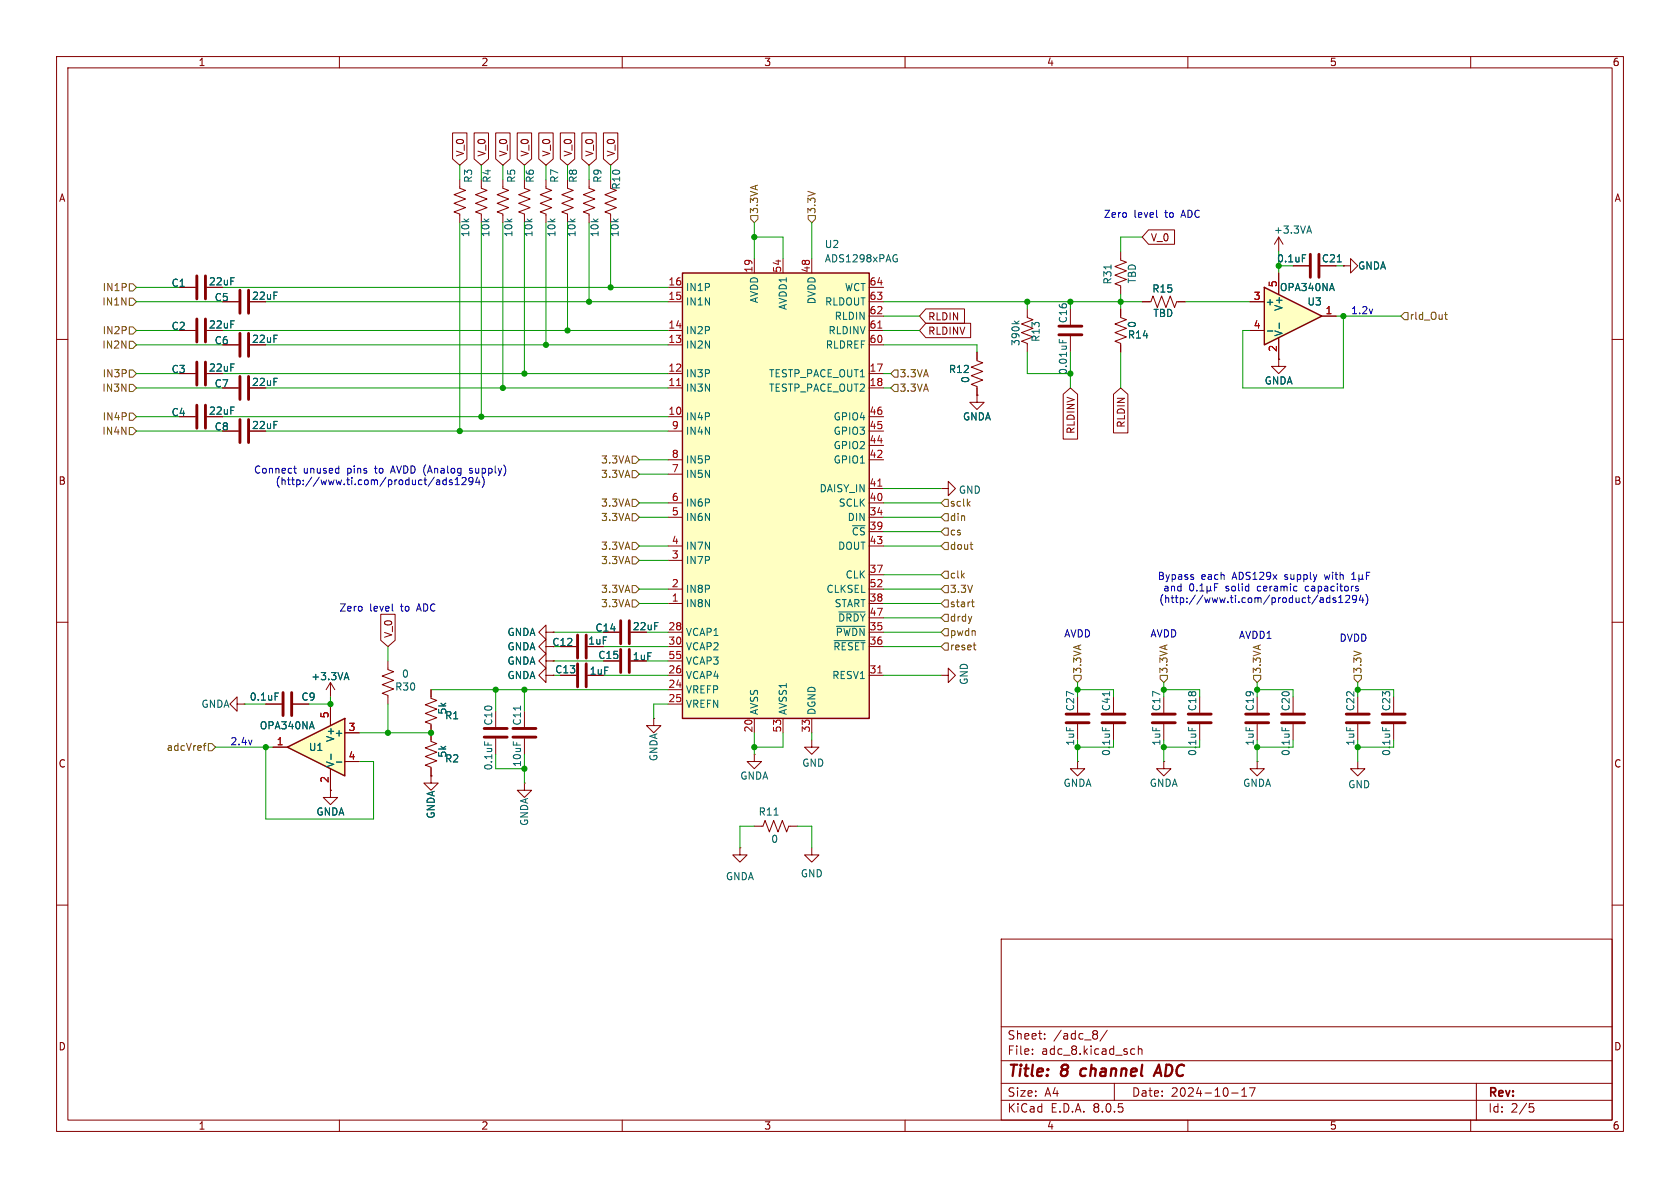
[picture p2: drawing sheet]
<svg xmlns="http://www.w3.org/2000/svg" width="297mm" height="210mm" viewBox="0 0 297 210" stroke-linecap="round" stroke-linejoin="round" font-family="sans-serif">
<g fill="none" stroke="#840000" stroke-width=".18">
<path d="M10 10h277v190h-277zM12 12h273v186h-273zM60 10v2M110 10v2M160 10v2M210 10v2M260 10v2M10 60h2M285 60h2M10 110h2M285 110h2M228.6 128v2.8"/>
<path d="M10 160h2M285 160h2M177 166h108v32h-108zM60 198v2M110 198v2M160 198v2M177 194.5h108M177 191.5h108M177 187.5h108M177 181.5h108M182.5 186.3v.1M182.5 185.5v.1"/>
<path d="M184.7 183.6v.1M184.7 182.8v.1M193.7 182.2l.3 .3-.3 .3 .3 .2v.4l-.3 .3M195.7 182.1l-1.2 2M197 191.5v3M200.2 185.4l.4 .1M200.6 186.3l-.4 .1M201.2 185.5l.3-.1 .3 .1 .1 .9M201.2 184.9v1.5M210 198v2M217.7 193.2h1.2M219.5 193.8h.9"/>
<path d="M219.5 192.7l.5-.4v1.5M220.9 192.3h1l-.7 1.5M260 198v2M261 191.5v6.5M270.4 195.1h.7M270.5 195.7h.4l.3 .3-.2 .5-.5 .1"/>
</g>
<path d="M191.2 189.1l-.2 .7 .3 .4M204 190.2l.9-2 .4 2M204.2 189.6h1" fill="none" stroke="#840000" stroke-width=".4"/>
<path d="M226.6 126.2h4M226.6 127.8h4" fill="none" stroke="#840000" stroke-width=".51"/>
<path d="M226.6 128.6v.6" fill="none" stroke="#006464" stroke-width=".18"/>
<path d="M120.6 48.3h33.1v78.7h-33.1z" fill="#ffffc2"/>
<path d="M120.6 48.3h33.1v78.7h-33.1z" fill="none" stroke="#840000" stroke-width=".25"/>
<g fill="none" stroke="#840000" stroke-width=".18">
<path d="M118.1 58.4h2.5M118.1 53.3h2.5M118.1 50.8h2.5M133.3 45.7v2.6M138.4 45.7v2.6M143.5 45.7v2.6M153.7 58.4h2.5M153.7 53.3h2.5M153.7 50.8h2.5M153.7 55.9h2.5M118.1 73.7h2.5M118.1 68.6h2.5"/>
<path d="M118.1 66h2.5M118.1 61h2.5M118.1 76.2h2.5M153.7 73.7h2.5M153.7 68.6h2.5M153.7 66h2.5M153.7 61h2.5M153.7 78.7h2.5M153.7 76.2h2.5M226.1 63.5v1.3h1.2l-1.2 1.2-1.3-1.2h1.3M226.1 63.5h.1M118.1 99.1h2.5"/>
<path d="M118.1 91.4h2.5M118.1 96.5h2.5M118.1 88.9h2.5M118.1 81.3h2.5M118.1 83.8h2.5M153.7 91.4h2.5M153.7 94h2.5M153.7 96.5h2.5M153.7 88.9h2.5M153.7 86.4h2.5M153.7 81.3h2.5M118.1 106.7h2.5"/>
<path d="M118.1 104.1h2.5M118.1 119.4h2.5M118.1 111.8h2.5M118.1 114.3h2.5M118.1 116.8h2.5M153.7 106.7h2.5M153.7 104.1h2.5M153.7 119.4h2.5M153.7 111.8h2.5M153.7 114.3h2.5M153.7 101.6h2.5M153.7 109.2h2.5"/>
<path d="M118.1 121.9h2.5M118.1 124.5h2.5M133.3 133.4v1.2h1.3l-1.3 1.3-1.2-1.3h1.2M133.3 133.4h.1M133.3 127v2.5M138.4 127v2.5M143.5 127v2.5M190.5 134.6v1.3h1.3l-1.3 1.3-1.3-1.3h1.3M190.5 134.6h.1M190.5 128v2.8M196.8 128v2.8"/>
</g>
<path d="M155.2 58h.7M119.6 68.2h.7M155.2 85.9h.7M155.2 119h.7" fill="none" stroke="#a90000" stroke-width=".18"/>
<path d="M158.3 45l.3 .1M158.4 45.8h.2v.4l-.3 .1M147.4 113.3h5.5M147.9 110.7h5M148.3 108.2h4.6M194.9 128.6v.6M196.2 122.3v.7" fill="none" stroke="#006464" stroke-width=".18"/>
<path d="M188.5 126.2h4M188.5 127.8h4M194.8 126.2h4.1M194.8 127.8h4.1" fill="none" stroke="#840000" stroke-width=".51"/>
<path d="M223.5 50.8l10.2 5.1-10.2 5.1z" fill="#ffffc2"/>
<path d="M223.5 50.8l10.2 5.1-10.2 5.1z" fill="none" stroke="#840000" stroke-width=".25"/>
<g fill="none" stroke="#840000" stroke-width=".18">
<path d="M81.3 31.8v1.5l1 .4-2 .7 2 .8-2 .7 2 .8-2 .8 1 .3v1.6M85.1 31.8v1.5l1 .4-2 .7 2 .8-2 .7 2 .8-2 .8 1 .3v1.6M88.9 31.8v1.5l1 .4-2 .7 2 .8-2 .7 2 .8-2 .8 1 .3v1.6M92.7 31.8v1.5l1 .4-2 .7 2 .8-2 .7 2 .8-2 .8 1 .3v1.6M96.5 31.8v1.5l1 .4-2 .7 2 .8-2 .7 2 .8-2 .8 1 .3v1.6M100.3 31.8v1.5l1 .4-2 .7 2 .8-2 .7 2 .8-2 .8 1 .3v1.6M104.1 31.8v1.5l1.1 .4-2.1 .7 2.1 .8-2.1 .7 2.1 .8-2.1 .8 1 .3v1.6M107.9 33.3l1.1 .4-2.1 .7 2.1 .8-2.1 .7 2.1 .8-2.1 .8 1 .3v1.6M181.6 54.6v1.5l1 .4-2 .8 2 .7-2 .8 2 .8-2 .7 1 .4v1.5M189.2 59.4v2.8M198.1 44.5v1.5l1 .4-2 .7 2 .8-2 .7 2 .8-2 .8 1 .3v1.6M198.1 54.6v1.5l1 .4-2 .8 2 .7-2 .8 2 .8-2 .7 1 .4v1.5"/>
<path d="M201.9 53.3h1.6l.3-1 .8 2.1 .8-2.1 .7 2.1 .8-2.1 .7 2.1 .4-1.1h1.5M221 53.3h2.5M221 58.4h2.5M226.1 41.9v2.6M226.1 48.3v3.8M226.1 59.7v3.8M226.1 41.9l-.8 1.3M226.1 41.9l.7 1.3M228.6 47h2.8M233.7 55.9h2.5M237.5 47h1.3v-1.3l1.2 1.3-1.2 1.3v-1.3M237.5 47h.1"/>
<path d="M172.7 69.9v1.2h1.3l-1.3 1.3-1.3-1.3h1.3M172.7 69.9h.1M172.7 62.2v1.6l1 .3-2 .8 2 .8-2 .7 2 .8-2 .7 1 .4v1.6M166.4 86.4h1.2v-1.3l1.3 1.3-1.3 1.2v-1.2M96.5 116.8v-1.2l-1.3 1.2 1.3 1.3v-1.3h1.3M96.5 114.3v-1.3l-1.3 1.3 1.3 1.3v-1.3h1.3M96.5 111.8v-1.3l-1.3 1.3 1.3 1.2v-1.2h1.3M96.5 119.4v-1.3l-1.3 1.3 1.3 1.3v-1.3h1.3M97.8 116.8h.1M97.8 111.8h.1M99.1 114.3h2.8M106.7 111.8h2.8"/>
<path d="M106.7 116.8h2.8M166.4 119.4h1.2v-1.3l1.3 1.3-1.3 1.3v-1.3M47 124.5h2.8M51.8 124.5h2.8M76.2 137.2v1.2h1.3l-1.3 1.3-1.3-1.3h1.3M76.2 137.2h.1M76.2 121.9v1.5l1 .4-2 .8 2 .7-2 .8 2 .8-2 .7 1 .4v3.1l1 .3-2 .8 2 .8-2 .7 2 .8-2 .8 1 .3v1.6M87.6 130.6v2.8M92.7 138.4v1.3h1.3l-1.3 1.3-1.3-1.3h1.3M92.7 138.4h.1M92.7 130.6v2.8M115.6 127v1.3h1.2l-1.2 1.2-1.3-1.2h1.3"/>
<path d="M115.6 127h.1M143.5 130.8v1.3h1.3l-1.3 1.3-1.3-1.3h1.3M205.7 134.6v1.3h1.3l-1.3 1.3-1.2-1.3h1.2M205.7 134.6h.1M205.7 128v2.8M212.1 128v2.8M222.2 134.6v1.3h1.3l-1.3 1.3-1.2-1.3h1.2M222.2 134.6h.1M222.2 128v2.8M240 134.6v1.3h1.3l-1.3 1.3-1.2-1.3h1.2M240 128v2.8M246.4 128v2.8"/>
<path d="M130.8 149.9v1.2h1.3l-1.3 1.3-1.3-1.3h1.3M130.8 149.9h.1M133.3 146.1h1.6l.4-1.1 .7 2.1 .8-2.1 .7 2.1 .8-2.1 .8 2.1 .3-1h1.6M143.5 149.9v1.2h1.3l-1.3 1.3-1.3-1.3h1.3"/>
</g>
<g fill="none" stroke="#006464" stroke-width=".18">
<path d="M231.4 39.9l.5 1.3M179.3 56.7l.5 .5M180.2 56.7l-.5 .4M187.3 60v.6M196.4 46.8v.8M224 58.5h1M226.2 57.1v1M230.2 45h.6M231.1 40.9h.6M236.4 46.3h.7M187.9 60.2v.4M48.6 122.5h.6"/>
<path d="M85.7 131.1v.6M92 124.8v.7M210.1 128.6v.6M244.4 128.6v.6M136.8 144.1h.8"/>
</g>
<g fill="none" stroke="#840000" stroke-width=".51">
<path d="M187.2 57.7h4.1M187.2 59.2h4.1M231.6 45v4M233.2 45v4M102.1 112.3v4M102.1 117.3v4.1M103.6 112.3v4M103.6 117.3v4.1M109.7 109.7v4.1M109.7 114.8v4.1M111.3 109.7v4.1M111.3 114.8v4.1"/>
<path d="M50 122.4v4.1M51.6 122.4v4.1M85.6 128.8h4.1M85.6 130.3h4.1M90.7 128.8h4M90.7 130.3h4M203.7 126.2h4.1M203.7 127.8h4.1M210.1 126.2h4M210.1 127.8h4M220.2 126.2h4.1M220.2 127.8h4.1"/>
<path d="M238 126.2h4.1M238 127.8h4.1M244.3 126.2h4.1M244.3 127.8h4.1"/>
</g>
<path d="M50.8 132.1l10.2-5.1v10.2z" fill="#ffffc2"/>
<path d="M50.8 132.1l10.2-5.1v10.2z" fill="none" stroke="#840000" stroke-width=".25"/>
<g fill="none" stroke="#840000" stroke-width=".18">
<path d="M80 23.5h2.6v4.6l-1.3 1.1-1.3-1.1zM83.8 23.5h2.6v4.6l-1.3 1.1-1.3-1.1zM87.6 23.5h2.6v4.6l-1.3 1.1-1.3-1.1zM91.4 23.5h2.6v4.6l-1.3 1.1-1.3-1.1zM95.2 23.5h2.6v4.6l-1.3 1.1-1.3-1.1zM99.1 23.5h2.5v4.6l-1.3 1.1-1.2-1.1zM102.9 23.5h2.5v4.6l-1.3 1.1-1.2-1.1zM106.7 23.5h2.5v4.6l-1.3 1.1-1.2-1.1zM31.7 58.4h2.8M31.7 50.8h2.8M39.4 53.3h2.8M163.7 57.1h7.9v2.6h-7.9l-1.1-1.3z"/>
<path d="M163.7 54.6h6.8v2.6h-6.8l-1.1-1.3zM198.1 54.6v1.3M201.9 53.3h1.3M203 40.6h4.6v2.6h-4.6l-1.1-1.3zM208.3 53.3h1.2M221 53.3h2.5M221 58.4h2.5M226.1 48.3v3.8M226.1 59.7v3.8M228.6 47h2.8M233.7 55.9h2.5M237.5 47h.1"/>
<path d="M31.7 73.7h2.8M31.7 66h2.8M39.4 61h2.8M39.4 68.6h2.8M39.4 76.2h2.8M172.7 69.9h.1M172.7 62.2v1.3M172.7 68.6v1.3M188 69.7l1.2-1.1 1.3 1.1v7.9h-2.5zM196.8 69.7l1.3-1.1 1.3 1.1v6.8h-2.6zM198.1 61v1.2M226.1 63.5h.1"/>
<path d="M67.3 108.6h2.6v4.6l-1.3 1.1-1.3-1.1zM68.6 116.8v1.6l1 .3-2 .8 2 .8-2 .7 2 .8-2 .8 1 .3v1.6M97.8 116.8h.1M97.8 111.8h.1M99.1 114.3h2.8M106.7 111.8h2.8M106.7 116.8h2.8M41.9 124.5v-1.3l-1.3 1.3 1.3 1.2v-1.2h1.3M43.2 124.5h.1M47 124.5h2.8M48.3 132.1h2.5M51.8 124.5h2.8"/>
<path d="M58.4 139.7v1.3h1.3l-1.3 1.2-1.3-1.2h1.3M58.4 139.7h.1M58.4 120.7v2.5M58.4 124.5v3.8M58.4 135.9v3.8M58.4 120.7l-.7 1.2M58.4 120.7l.8 1.2M61 129.5h2.5M61 134.6h2.5M76.2 137.2h.1M76.2 121.9v1.3M76.2 128.3v2.5"/>
<path d="M76.2 135.9v1.3"/>
</g>
<path d="M224 58.5h1M226.2 57.1v1M230.2 45h.6M236.4 46.3h.7M61 119.8h.6M61.3 118.9l.4 1.3M48.6 122.5h.6M58.5 133.3v1M59.5 134.7h.9" fill="none" stroke="#006464" stroke-width=".18"/>
<g fill="none" stroke="#840000" stroke-width=".51">
<path d="M34.8 48.8v4M34.8 56.4v4.1M36.3 48.8v4M36.3 56.4v4.1M42.4 51.3v4.1M42.4 58.9v4.1M43.9 51.3v4.1M43.9 58.9v4.1M34.8 64v4.1M34.8 71.6v4.1M36.3 64v4.1M36.3 71.6v4.1"/>
<path d="M42.4 66.5v4.1M42.4 74.2v4M43.9 66.5v4.1M43.9 74.2v4"/>
</g>
<g fill="none" stroke="#725600" stroke-width=".18">
<path d="M132.7 38.1h1.3v.6l-.7 .7-.6-.7zM142.9 38.1h1.2v.6l-.6 .7-.6-.7zM22.9 50.2h.6l.6 .6-.6 .6h-.6zM22.9 52.7h.6l.6 .6-.6 .7h-.6zM22.9 57.8h.6l.6 .6-.6 .7h-.6zM247.6 55.9l.7-.7h.6v1.3h-.6zM255.4 55.6h.5M255.6 55.2v1.1l.3 .2M22.9 75.6h.6l.6 .6-.6 .6h-.6zM22.9 67.9h.6l.6 .7-.6 .6h-.6zM22.9 65.4h.6l.6 .6-.6 .7h-.6zM22.9 73h.6l.6 .7-.6 .6h-.6z"/>
<path d="M22.9 60.3h.6l.6 .7-.6 .6h-.6zM157.5 68.6l.6-.7h.6v1.3h-.6zM157.5 66l.6-.6h.6v1.3h-.6zM111.8 88.3h.6l.6 .6-.6 .6h-.6zM111.8 80.6h.6l.6 .7-.6 .6h-.6zM111.8 95.9h.6l.6 .6-.6 .7h-.6zM111.8 83.2h.6l.6 .6-.6 .7h-.6zM111.8 98.4h.6l.6 .7-.6 .6h-.6zM111.8 90.8h.6l.6 .6-.6 .7h-.6zM166.4 91.4l.6-.6h.6v1.3h-.6zM167 93.3h.6v1.3h-.6l-.6-.6zM167 95.9h.6v1.3h-.6l-.6-.7z"/>
<path d="M167 88.3h.6v1.2h-.6l-.6-.6zM171.1 89l.4 .5M171.5 96.3h.5M171.5 88.6l-.5 .5M171.7 97l.3 .1M111.8 103.5h.6l.6 .6-.6 .7h-.6zM111.8 106h.6l.6 .7-.6 .6h-.6zM166.4 114.3l.6-.6h.6v1.2h-.6zM166.4 104.1l.6-.6h.6v1.3h-.6zM167 111.1h.6v1.3h-.6l-.6-.6zM167 108.6h.6v1.3h-.6l-.6-.7zM167 101h.6v1.2h-.6l-.6-.6z"/>
<path d="M167 106h.6v1.3h-.6l-.6-.6zM171.7 106.4h.5M171.9 106v1.1l.3 .2M172 114h.5M172.3 114.8l.2 .1M189.9 119.4h1.2v.6l-.6 .7-.6-.7zM205.1 119.4h1.3v.6l-.7 .7-.6-.7zM221.6 119.4h1.3v.6l-.7 .7-.6-.7zM239.4 119.4h1.3v.6l-.7 .7-.6-.7zM35.9 131.8h.5M36.4 131.4l-.3 .2v1.1M36.8 131.4h.7l.6 .7-.6 .6h-.7z"/>
</g>
<g fill="none" stroke="#0000c2" stroke-width=".18">
<path d="M204.5 38.4h.1M51.9 82.8h.5M52.1 82.4v1.1l.3 .1M77.7 84.9v.8M77.7 85.6l-.4 .1M77.7 85.1l-.4 .1M78.4 84.9l-.1 .2v.5l.2 .1 .4-.1M78.9 84.4v1.3M79.5 84.9v.3l.4 .1 .1 .2-.2 .2-.4-.1M80.5 85.7h.7M80.8 84.4v1.3M81.9 84.4l.4 .1 .1 .3-.8 .9h.8"/>
<path d="M83 83.6h.4M83.4 82.8l-.4 .2 .1 .2h.3M83.4 84.4l-.5 .1v.5l.2 .2h.3l.2-.2M83.6 84.7a.84 .84 0 0 1-.4 1h-.2M84.4 84.3l-.3 1h.8M84.7 84.8v.9M85.5 84.8v.8l-.3 .6M69.4 108h.1M210.9 102l.1 .2-.1 .2M210.9 101.6h.1M210.9 103.3a.69 .69 0 0 1-.3 1.2l-.2-.3-.1-.5M211.6 104.3v.2"/>
<path d="M212.1 104.5h.7M212.1 103.6l.4-.4v1.3M213.4 104.3l.2 .2h.2l.2-.2M213.4 103.6v1.3M214 104.3l.2 .2M214 103.6v.7M214.7 103.8h.4M214.7 103.2v1.3M233.9 105.7l.1 .8M234 106.5h-.5M234 106h-.5M234.6 105.7l-.1 .2 .1 .5 .1 .1h.4"/>
<path d="M235.1 105.2v1.3M235.7 105.7v.3l.4 .2 .1 .1-.2 .2h-.4M236.7 106.5h.7M237 105.2v1.3M238.6 105.6l-.8 .9h.8M239 102.4h.7M239 101.5l.3-.3v1.2M239.1 105.5v.3l.2 .2h.3l.2-.2M239.8 104l.3 .1 .1 .2-.2 .2h-.2M239.8 103.6l.3 .1M239.8 105.5a.84 .84 0 0 1-.3 1h-.3M240.2 102.2l.2 .2h.3l.1-.2"/>
<path d="M240.2 101.6v1.2M240.6 105.2l-.3 .9h.8M240.8 102.2l.2 .2M240.8 101.6v.6M240.9 105.7v.8M241.5 105.1a1.46 1.46 0 0 1 0 1.9M241.6 101.8h.4M242.2 101.2h-.6v1.2"/>
</g>
<g fill="none" stroke="#009600" stroke-width=".18">
<path d="M81.3 29.2v2.6M81.3 39.4v36.8M85.1 29.2v2.6M85.1 39.4v34.3M88.9 29.2v2.6M88.9 39.4v29.2M92.7 29.2v2.6M92.7 39.4v26.6M96.5 29.2v2.6M96.5 39.4v21.6M100.3 29.2v2.6M100.3 39.4v19"/>
<path d="M104.1 29.2v2.6M104.1 39.4v13.9M107.9 29.2v2.6M107.9 39.4v11.4M133.3 39.4v6.3M143.5 39.4v6.3M24.1 53.3h15.3M24.1 58.4h7.6M24.1 50.8h7.6M39.4 58.4h78.7M39.4 50.8h78.7M47 53.3h71.1"/>
<path d="M133.3 41.9h5.1v3.8M156.2 53.3h45.7M156.2 55.9h6.4M156.2 58.4h6.4M181.6 53.3v1.3M189.2 53.3v1.3M198.1 52.1v2.5M201.9 41.9h-3.8v2.6M209.5 53.3h11.5M226.1 44.5v3.8M236.2 55.9h11.4M236.2 47h1.3"/>
<path d="M237.5 55.9v12.7h-17.8v-10.2h1.3M24.1 66h7.6M24.1 68.6h15.3M24.1 61h15.3M24.1 73.7h7.6M24.1 76.2h15.3M39.4 66h78.7M39.4 73.7h78.7M47 68.6h71.1M47 61h71.1M47 76.2h71.1M156.2 66h1.3"/>
<path d="M156.2 68.6h1.3M156.2 61h16.5v1.2M181.6 62.2v3.8h7.6M189.2 62.2v6.4M198.1 62.2v6.4M113 83.8h5.1M113 81.3h5.1M113 96.5h5.1M113 88.9h5.1M113 91.4h5.1M113 99.1h5.1M156.2 96.5h10.2"/>
<path d="M156.2 88.9h10.2M156.2 91.4h10.2M156.2 94h10.2M156.2 86.4h10.2M68.6 114.3v2.5M97.8 111.8h8.9M97.8 116.8h8.9M106.7 119.4h11.4M106.7 114.3h11.4M113 106.7h5.1M113 104.1h5.1M114.3 111.8h3.8"/>
<path d="M114.3 116.8h3.8M156.2 111.8h10.2M156.2 106.7h10.2M156.2 119.4h10.2M156.2 114.3h10.2M156.2 104.1h10.2M156.2 109.2h10.2M156.2 101.6h10.2M38.1 132.1h10.2M43.2 124.5h3.8M47 132.1v12.7h19v-10.2h-2.5M58.4 123.2v1.3h-3.8"/>
<path d="M63.5 129.5h12.7M68.6 124.5v5M76.2 121.9h41.9M87.6 135.9h5.1v2.5M87.6 121.9v3.8M92.7 121.9v3.8M118.1 124.5h-2.5v2.5M133.3 129.5v3.9M138.4 129.5v2.6h-5.1M143.5 129.5v1.3M190.5 121.9h6.3v1.3M190.5 120.7v2.5"/>
<path d="M196.8 132.1h-6.3v2.5M205.7 121.9h6.4v1.3M205.7 120.7v2.5M212.1 132.1h-6.4v2.5M222.2 121.9h6.4v1.3M222.2 120.7v2.5M228.6 132.1h-6.4v2.5M240 121.9h6.4v1.3M240 120.7v2.5M246.4 132.1h-6.4v2.5M133.3 146.1h-2.5v3.8M141 146.1h2.5v3.8"/>
</g>
<g fill="#009600" stroke="#009600" stroke-width=".18">
<circle cx="190.5" cy="132.1" r=".46"/>
<circle cx="205.7" cy="132.1" r=".46"/>
<circle cx="205.7" cy="121.9" r=".46"/>
<circle cx="190.5" cy="121.9" r=".46"/>
<circle cx="181.6" cy="53.3" r=".46"/>
<circle cx="189.2" cy="53.3" r=".46"/>
<circle cx="237.5" cy="55.9" r=".46"/>
<circle cx="189.2" cy="66" r=".46"/>
<circle cx="226.1" cy="47" r=".46"/>
<circle cx="198.1" cy="53.3" r=".46"/>
<circle cx="107.9" cy="50.8" r=".46"/>
<circle cx="104.1" cy="53.3" r=".46"/>
<circle cx="133.3" cy="41.9" r=".46"/>
<circle cx="100.3" cy="58.4" r=".46"/>
<circle cx="222.2" cy="121.9" r=".46"/>
<circle cx="240" cy="132.1" r=".46"/>
<circle cx="222.2" cy="132.1" r=".46"/>
<circle cx="240" cy="121.9" r=".46"/>
<circle cx="96.5" cy="61" r=".46"/>
<circle cx="92.7" cy="66" r=".46"/>
<circle cx="88.9" cy="68.6" r=".46"/>
<circle cx="92.7" cy="135.9" r=".46"/>
<circle cx="133.3" cy="132.1" r=".46"/>
<circle cx="68.6" cy="129.5" r=".46"/>
<circle cx="76.2" cy="129.5" r=".46"/>
<circle cx="87.6" cy="121.9" r=".46"/>
<circle cx="92.7" cy="121.9" r=".46"/>
<circle cx="47" cy="132.1" r=".46"/>
<circle cx="58.4" cy="124.5" r=".46"/>
<circle cx="81.3" cy="76.2" r=".46"/>
<circle cx="85.1" cy="73.7" r=".46"/>
</g>
<g font-size="2.8" fill="#840000">
<text x="178" y="190.9">Title:</text>
<text x="187.7" y="190.9">8</text>
<text x="191.9" y="190.9">channel</text>
<text x="205.9" y="190.9">ADC</text>
</g>
<g font-size="2.1" fill="#840000">
<text x="178" y="184">Sheet:</text>
<text x="186.2" y="184">/adc_8/</text>
<text x="178" y="186.7">File:</text>
<text x="184.1" y="186.7">adc_8.kicad_sch</text>
<text x="178" y="196.9">KiCad</text>
<text x="178" y="194.1">Size:</text>
<text x="184.7" y="194.1">A4</text>
<text x="185.7" y="196.9">E.D.A.</text>
<text x="193.3" y="196.9">8.0.5</text>
<text x="200" y="194.1">Date:</text>
<text x="207" y="194.1">2024-10-17</text>
<text x="263" y="194.3">Rev:</text>
<text x="263" y="196.9">Id:</text>
<text x="267.1" y="196.9">2/5</text>
</g>
<g font-size="1.8" fill="#840000">
<text x="35" y="11.9">1</text>
<text x="85" y="11.9">2</text>
<text x="135" y="11.9">3</text>
<text x="185" y="11.9">4</text>
<text x="235" y="11.9">5</text>
<text x="285" y="11.9">6</text>
<text x="82.2" y="27.8" transform="rotate(-90 82.2 27.8)">V_0</text>
<text x="86" y="27.8" transform="rotate(-90 86 27.8)">V_0</text>
<text x="89.9" y="27.8" transform="rotate(-90 89.9 27.8)">V_0</text>
<text x="93.7" y="27.8" transform="rotate(-90 93.7 27.8)">V_0</text>
<text x="97.5" y="27.8" transform="rotate(-90 97.5 27.8)">V_0</text>
<text x="101.3" y="27.8" transform="rotate(-90 101.3 27.8)">V_0</text>
<text x="105.1" y="27.8" transform="rotate(-90 105.1 27.8)">V_0</text>
<text x="108.9" y="27.8" transform="rotate(-90 108.9 27.8)">V_0</text>
<text x="10.3" y="35.9">A</text>
<text x="285.3" y="35.9">A</text>
<text x="203.4" y="42.9">V_0</text>
<text x="233.6" y="46.6">C21</text>
<text x="36.8" y="50.6">22uF</text>
<text x="44.5" y="53.2">22uF</text>
<text x="36.8" y="58.3">22uF</text>
<text x="164" y="59.4">RLDINV</text>
<text x="164" y="56.8">RLDIN</text>
<text x="36.8" y="65.9">22uF</text>
<text x="44.5" y="60.8">22uF</text>
<text x="44.5" y="68.4">22uF</text>
<text x="36.8" y="73.5">22uF</text>
<text x="44.5" y="76">22uF</text>
<text x="190.2" y="76.8" transform="rotate(-90 190.2 76.8)">RLDINV</text>
<text x="199.1" y="75.7" transform="rotate(-90 199.1 75.7)">RLDIN</text>
<text x="10.3" y="85.9">B</text>
<text x="285.3" y="85.9">B</text>
<text x="69.5" y="112.9" transform="rotate(-90 69.5 112.9)">V_0</text>
<text x="111.8" y="111.6">22uF</text>
<text x="98.1" y="119.2">C13</text>
<text x="103.9" y="114.1">1uF</text>
<text x="104.1" y="119.5">1uF</text>
<text x="111.8" y="116.9">1uF</text>
<text x="10.3" y="135.9">C</text>
<text x="285.3" y="135.9">C</text>
<text x="10.3" y="185.9">D</text>
<text x="285.3" y="185.9">D</text>
<text x="35" y="199.9">1</text>
<text x="85" y="199.9">2</text>
<text x="135" y="199.9">3</text>
<text x="185" y="199.9">4</text>
<text x="235" y="199.9">5</text>
<text x="285" y="199.9">6</text>
</g>
<g font-size="1.8" fill="#006464">
<text x="83.7" y="32.4" transform="rotate(-90 83.7 32.4)">R3</text>
<text x="87" y="32.4" transform="rotate(-90 87 32.4)">R4</text>
<text x="91.3" y="32.4" transform="rotate(-90 91.3 32.4)">R5</text>
<text x="94.6" y="32.4" transform="rotate(-90 94.6 32.4)">R6</text>
<text x="98.9" y="32.4" transform="rotate(-90 98.9 32.4)">R7</text>
<text x="102.2" y="32.4" transform="rotate(-90 102.2 32.4)">R8</text>
<text x="106.5" y="32.4" transform="rotate(-90 106.5 32.4)">R9</text>
<text x="109.8" y="33.6" transform="rotate(-90 109.8 33.6)">R10</text>
<text x="225.1" y="41.5">+3.3VA</text>
<text x="83.2" y="42" transform="rotate(-90 83.2 42)">10k</text>
<text x="86.7" y="42" transform="rotate(-90 86.7 42)">10k</text>
<text x="90.8" y="42" transform="rotate(-90 90.8 42)">10k</text>
<text x="94.3" y="42" transform="rotate(-90 94.3 42)">10k</text>
<text x="98.4" y="42" transform="rotate(-90 98.4 42)">10k</text>
<text x="102" y="42" transform="rotate(-90 102 42)">10k</text>
<text x="106" y="42" transform="rotate(-90 106 42)">10k</text>
<text x="109.6" y="42" transform="rotate(-90 109.6 42)">10k</text>
<text x="145.7" y="44">U2</text>
<text x="145.7" y="46.6">ADS1298xPAG</text>
<text x="225.7" y="46.6">0.1uF</text>
<text x="240" y="47.9">GNDA</text>
<text x="30.2" y="50.9">C1</text>
<text x="37.9" y="53.4">C5</text>
<text x="121.2" y="51.7">IN1P</text>
<text x="134.2" y="53.7" transform="rotate(-90 134.2 53.7)">AVDD</text>
<text x="144.4" y="53.9" transform="rotate(-90 144.4 53.9)">DVDD</text>
<text x="149.3" y="51.7">WCT</text>
<text x="196.7" y="50.4" transform="rotate(-90 196.7 50.4)">R31</text>
<text x="201" y="50.2" transform="rotate(-90 201 50.2)">TBD</text>
<text x="203.6" y="51.9">R15</text>
<text x="226.2" y="51.7">OPA340NA</text>
<text x="30.2" y="58.5">C2</text>
<text x="121.2" y="59.3">IN2P</text>
<text x="121.2" y="54.2">IN1N</text>
<text x="139.3" y="54.9" transform="rotate(-90 139.3 54.9)">AVDD1</text>
<text x="145.8" y="54.2">RLDOUT</text>
<text x="146.4" y="59.3">RLDINV</text>
<text x="147.5" y="56.7">RLDIN</text>
<text x="188.8" y="57.2" transform="rotate(-90 188.8 57.2)">C16</text>
<text x="201" y="58.1" transform="rotate(-90 201 58.1)">0</text>
<text x="203.8" y="56.2">TBD</text>
<text x="223.6" y="54.2">+</text>
<text x="226.9" y="59.6" transform="rotate(-90 226.9 59.6)">V-</text>
<text x="226.9" y="55.1" transform="rotate(-90 226.9 55.1)">V+</text>
<text x="231" y="54.2">U3</text>
<text x="37.9" y="61.1">C6</text>
<text x="121.2" y="61.8">IN2N</text>
<text x="145.9" y="61.8">RLDREF</text>
<text x="180.4" y="61.3" transform="rotate(-90 180.4 61.3)">390k</text>
<text x="184" y="60.5" transform="rotate(-90 184 60.5)">R13</text>
<text x="199.3" y="60">R14</text>
<text x="30.2" y="66.1">C3</text>
<text x="37.9" y="68.7">C7</text>
<text x="121.2" y="69.4">IN3N</text>
<text x="121.2" y="66.9">IN3P</text>
<text x="135.8" y="66.9">TESTP_PACE_OUT1</text>
<text x="135.8" y="69.4">TESTP_PACE_OUT2</text>
<text x="167.6" y="66.1">R12</text>
<text x="171.6" y="67.8" transform="rotate(-90 171.6 67.8)">0</text>
<text x="188.8" y="66.4" transform="rotate(-90 188.8 66.4)">0.01uF</text>
<text x="223.5" y="68.2">GNDA</text>
<text x="30.2" y="73.8">C4</text>
<text x="37.9" y="76.3">C8</text>
<text x="121.2" y="74.5">IN4P</text>
<text x="121.2" y="77.1">IN4N</text>
<text x="147.3" y="77.1">GPIO3</text>
<text x="147.3" y="74.5">GPIO4</text>
<text x="170.1" y="74.5">GNDA</text>
<text x="121.2" y="82.1">IN5P</text>
<text x="147.3" y="82.1">GPIO1</text>
<text x="147.3" y="79.6">GPIO2</text>
<text x="121.2" y="89.8">IN6P</text>
<text x="121.2" y="84.7">IN5N</text>
<text x="144.8" y="87.2">DAISY_IN</text>
<text x="148.2" y="89.8">SCLK</text>
<text x="169.4" y="87.5">GND</text>
<text x="121.2" y="92.3">IN6N</text>
<text x="149.8" y="92.3">DIN</text>
<text x="150.5" y="94.8">~{CS}</text>
<text x="121.2" y="99.9">IN7P</text>
<text x="121.2" y="97.4">IN7N</text>
<text x="148.1" y="97.4">DOUT</text>
<text x="121.2" y="107.5">IN8N</text>
<text x="121.2" y="105">IN8P</text>
<text x="146" y="105">CLKSEL</text>
<text x="147.5" y="107.5">START</text>
<text x="149.4" y="102.5">CLK</text>
<text x="89.6" y="112.6">GNDA</text>
<text x="105.2" y="111.9">C14</text>
<text x="121.2" y="112.6">VCAP1</text>
<text x="147.6" y="112.6">~{PWDN}</text>
<text x="148.1" y="110.1">~{DRDY}</text>
<text x="71" y="120">0</text>
<text x="89.6" y="117.7">GNDA</text>
<text x="89.6" y="115.2">GNDA</text>
<text x="97.5" y="114.4">C12</text>
<text x="105.7" y="116.7">C15</text>
<text x="121.2" y="115.2">VCAP2</text>
<text x="121.2" y="117.7">VCAP3</text>
<text x="147.2" y="115.2">~{RESET}</text>
<text x="35.5" y="125.3">GNDA</text>
<text x="44.1" y="124.1">0.1uF</text>
<text x="53.2" y="124.1">C9</text>
<text x="54.9" y="120.4">+3.3VA</text>
<text x="69.8" y="122.3">R30</text>
<text x="89.6" y="120.2">GNDA</text>
<text x="121.2" y="122.8">VREFP</text>
<text x="121.2" y="125.3">VREFN</text>
<text x="121.2" y="120.2">VCAP4</text>
<text x="147" y="120.2">RESV1</text>
<text x="171.3" y="121.2" transform="rotate(-90 171.3 121.2)">GND</text>
<text x="190.1" y="125.8" transform="rotate(-90 190.1 125.8)">C27</text>
<text x="196.4" y="125.8" transform="rotate(-90 196.4 125.8)">C41</text>
<text x="205.3" y="125.8" transform="rotate(-90 205.3 125.8)">C17</text>
<text x="211.7" y="125.8" transform="rotate(-90 211.7 125.8)">C18</text>
<text x="221.8" y="125.8" transform="rotate(-90 221.8 125.8)">C19</text>
<text x="228.2" y="125.8" transform="rotate(-90 228.2 125.8)">C20</text>
<text x="239.6" y="125.8" transform="rotate(-90 239.6 125.8)">C22</text>
<text x="246" y="125.8" transform="rotate(-90 246 125.8)">C23</text>
<text x="45.8" y="129.1">OPA340NA</text>
<text x="59.1" y="130.4">+</text>
<text x="59.3" y="131.3" transform="rotate(-90 59.3 131.3)">V+</text>
<text x="78.6" y="127.4">R1</text>
<text x="79.1" y="126.4" transform="rotate(-90 79.1 126.4)">5k</text>
<text x="87.2" y="128.4" transform="rotate(-90 87.2 128.4)">C10</text>
<text x="92.3" y="128.4" transform="rotate(-90 92.3 128.4)">C11</text>
<text x="134.2" y="126.5" transform="rotate(-90 134.2 126.5)">AVSS</text>
<text x="139.3" y="126.5" transform="rotate(-90 139.3 126.5)">AVSS1</text>
<text x="144.4" y="126.5" transform="rotate(-90 144.4 126.5)">DGND</text>
<text x="54.5" y="132.9">U1</text>
<text x="59.3" y="135.8" transform="rotate(-90 59.3 135.8)">V-</text>
<text x="78.6" y="135">R2</text>
<text x="79.1" y="134" transform="rotate(-90 79.1 134)">5k</text>
<text x="116.4" y="134.7" transform="rotate(-90 116.4 134.7)">GNDA</text>
<text x="141.7" y="135.7">GND</text>
<text x="130.8" y="138">GNDA</text>
<text x="187.9" y="139.3">GNDA</text>
<text x="203.2" y="139.3">GNDA</text>
<text x="219.7" y="139.3">GNDA</text>
<text x="238.2" y="139.5">GND</text>
<text x="55.8" y="144.4">GNDA</text>
<text x="77.1" y="144.8" transform="rotate(-90 77.1 144.8)">GNDA</text>
<text x="93.6" y="146.1" transform="rotate(-90 93.6 146.1)">GNDA</text>
<text x="134" y="144.4">R11</text>
<text x="136.2" y="149.2">0</text>
<text x="128.2" y="155.8">GNDA</text>
<text x="141.5" y="155.3">GND</text>
</g>
<g font-size="1.8" fill="#725600">
<text x="134.2" y="37.9" transform="rotate(-90 134.2 37.9)">3.3VA</text>
<text x="144.4" y="37.9" transform="rotate(-90 144.4 37.9)">3.3V</text>
<text x="18.1" y="51.7">IN1P</text>
<text x="18" y="54.2">IN1N</text>
<text x="18.1" y="59.3">IN2P</text>
<text x="249.1" y="56.7">rld_Out</text>
<text x="18" y="61.8">IN2N</text>
<text x="18" y="69.4">IN3N</text>
<text x="18.1" y="66.9">IN3P</text>
<text x="158.9" y="69.4">3.3VA</text>
<text x="158.9" y="66.9">3.3VA</text>
<text x="18" y="77.1">IN4N</text>
<text x="18.1" y="74.5">IN4P</text>
<text x="106.2" y="82.1">3.3VA</text>
<text x="106.2" y="89.8">3.3VA</text>
<text x="106.2" y="84.7">3.3VA</text>
<text x="167.8" y="89.8">sclk</text>
<text x="106.2" y="92.3">3.3VA</text>
<text x="167.8" y="92.3">din</text>
<text x="167.8" y="94.8">cs</text>
<text x="106.2" y="97.4">3.3VA</text>
<text x="106.2" y="99.9">3.3VA</text>
<text x="167.8" y="97.4">dout</text>
<text x="106.2" y="105">3.3VA</text>
<text x="106.2" y="107.5">3.3VA</text>
<text x="167.8" y="102.5">clk</text>
<text x="167.8" y="107.5">start</text>
<text x="167.8" y="105">3.3V</text>
<text x="167.8" y="112.6">pwdn</text>
<text x="167.8" y="110.1">drdy</text>
<text x="167.8" y="115.2">reset</text>
<text x="191.4" y="119.2" transform="rotate(-90 191.4 119.2)">3.3VA</text>
<text x="206.6" y="119.2" transform="rotate(-90 206.6 119.2)">3.3VA</text>
<text x="223.1" y="119.2" transform="rotate(-90 223.1 119.2)">3.3VA</text>
<text x="240.9" y="119.2" transform="rotate(-90 240.9 119.2)">3.3V</text>
<text x="29.4" y="132.9">adcVref</text>
</g>
<g font-size="1.8" fill="#0000c2">
<text x="195" y="38.7">Zero</text>
<text x="200.5" y="38.7">level</text>
<text x="206.1" y="38.7">to</text>
<text x="209.1" y="38.7">ADC</text>
<text x="238.8" y="55.6">1.2v</text>
<text x="44.8" y="83.9">Connect</text>
<text x="53.6" y="83.9">unused</text>
<text x="61.5" y="83.9">pins</text>
<text x="66.6" y="83.9">to</text>
<text x="69.6" y="83.9">AVDD (Analog</text>
<text x="83.9" y="83.9">supply)</text>
<text x="48.6" y="86">(http://www.ti.com/product/ads1294)</text>
<text x="204.6" y="102.7">Bypass</text>
<text x="204.8" y="106.8">(http://www.ti.com/product/ads1294)</text>
<text x="205.5" y="104.8">and</text>
<text x="212.3" y="102.7">each</text>
<text x="216.8" y="104.8">solid</text>
<text x="218" y="102.7">ADS129x</text>
<text x="222.5" y="104.8">ceramic</text>
<text x="227.4" y="102.7">supply</text>
<text x="231.2" y="104.8">capacitors</text>
<text x="234.7" y="102.7">with</text>
<text x="59.9" y="108.3">Zero</text>
<text x="65.3" y="108.3">level</text>
<text x="71" y="108.3">to</text>
<text x="74" y="108.3">ADC</text>
<text x="188" y="112.9">AVDD</text>
<text x="203.3" y="112.9">AVDD</text>
<text x="218.9" y="113.1">AVDD1</text>
<text x="236.7" y="113.6">DVDD</text>
<text x="40.6" y="131.8">2.4v</text>
</g>
<g font-size="1.8" fill="#a90000">
<text x="118.1" y="53.1">15</text>
<text x="118.1" y="50.5">16</text>
<text x="133.1" y="48.3" transform="rotate(-90 133.1 48.3)">19</text>
<text x="138.2" y="48.3" transform="rotate(-90 138.2 48.3)">54</text>
<text x="143.3" y="48.3" transform="rotate(-90 143.3 48.3)">48</text>
<text x="153.6" y="53.1">63</text>
<text x="153.6" y="50.5">64</text>
<text x="221.5" y="53.1">3</text>
<text x="225.8" y="50.9" transform="rotate(-90 225.8 50.9)">5</text>
<text x="118.1" y="58.2">14</text>
<text x="153.6" y="58.2">61</text>
<text x="153.6" y="55.6">62</text>
<text x="221.5" y="58.2">4</text>
<text x="234.2" y="55.6">1</text>
<text x="118.1" y="65.8">12</text>
<text x="118.1" y="60.7">13</text>
<text x="153.6" y="65.8">17</text>
<text x="153.6" y="60.7">60</text>
<text x="225.8" y="62.3" transform="rotate(-90 225.8 62.3)">2</text>
<text x="118.1" y="68.3">11</text>
<text x="153.6" y="68.3">18</text>
<text x="118.1" y="73.4">10</text>
<text x="118.7" y="75.9">9</text>
<text x="153.6" y="75.9">45</text>
<text x="153.6" y="73.4">46</text>
<text x="118.7" y="83.6">7</text>
<text x="118.7" y="81">8</text>
<text x="153.6" y="81">42</text>
<text x="153.6" y="78.5">44</text>
<text x="118.7" y="88.6">6</text>
<text x="153.6" y="88.6">40</text>
<text x="153.6" y="86.1">41</text>
<text x="118.7" y="91.2">5</text>
<text x="153.6" y="91.2">34</text>
<text x="153.6" y="93.7">39</text>
<text x="118.7" y="98.8">3</text>
<text x="118.7" y="96.3">4</text>
<text x="153.6" y="101.3">37</text>
<text x="153.6" y="96.3">43</text>
<text x="118.7" y="106.4">1</text>
<text x="118.7" y="103.9">2</text>
<text x="153.6" y="106.4">38</text>
<text x="153.6" y="103.9">52</text>
<text x="118.1" y="111.5">28</text>
<text x="153.6" y="111.5">35</text>
<text x="153.6" y="109">47</text>
<text x="118.1" y="119.1">26</text>
<text x="118.1" y="114">30</text>
<text x="118.1" y="116.6">55</text>
<text x="153.6" y="119.1">31</text>
<text x="153.6" y="114">36</text>
<text x="118.1" y="121.7">24</text>
<text x="118.1" y="124.2">25</text>
<text x="48.8" y="131.8">1</text>
<text x="58.2" y="127.1" transform="rotate(-90 58.2 127.1)">5</text>
<text x="61.5" y="129.3">3</text>
<text x="133.1" y="129.6" transform="rotate(-90 133.1 129.6)">20</text>
<text x="138.2" y="129.6" transform="rotate(-90 138.2 129.6)">53</text>
<text x="143.3" y="129.6" transform="rotate(-90 143.3 129.6)">33</text>
<text x="61.5" y="134.4">4</text>
<text x="58.2" y="138.5" transform="rotate(-90 58.2 138.5)">2</text>
</g>
<g font-size="1.8" fill="#009600">
<text x="190.1" y="131.9" transform="rotate(-90 190.1 131.9)">1uF</text>
<text x="205.3" y="131.9" transform="rotate(-90 205.3 131.9)">1uF</text>
<text x="221.8" y="131.9" transform="rotate(-90 221.8 131.9)">1uF</text>
<text x="239.6" y="131.9" transform="rotate(-90 239.6 131.9)">1uF</text>
<text x="87.2" y="136.3" transform="rotate(-90 87.2 136.3)">0.1uF</text>
<text x="92.3" y="135.7" transform="rotate(-90 92.3 135.7)">10uF</text>
<text x="196.4" y="133.7" transform="rotate(-90 196.4 133.7)">0.1uF</text>
<text x="211.7" y="133.7" transform="rotate(-90 211.7 133.7)">0.1uF</text>
<text x="228.2" y="133.7" transform="rotate(-90 228.2 133.7)">0.1uF</text>
<text x="246" y="133.7" transform="rotate(-90 246 133.7)">0.1uF</text>
</g>
</svg>
